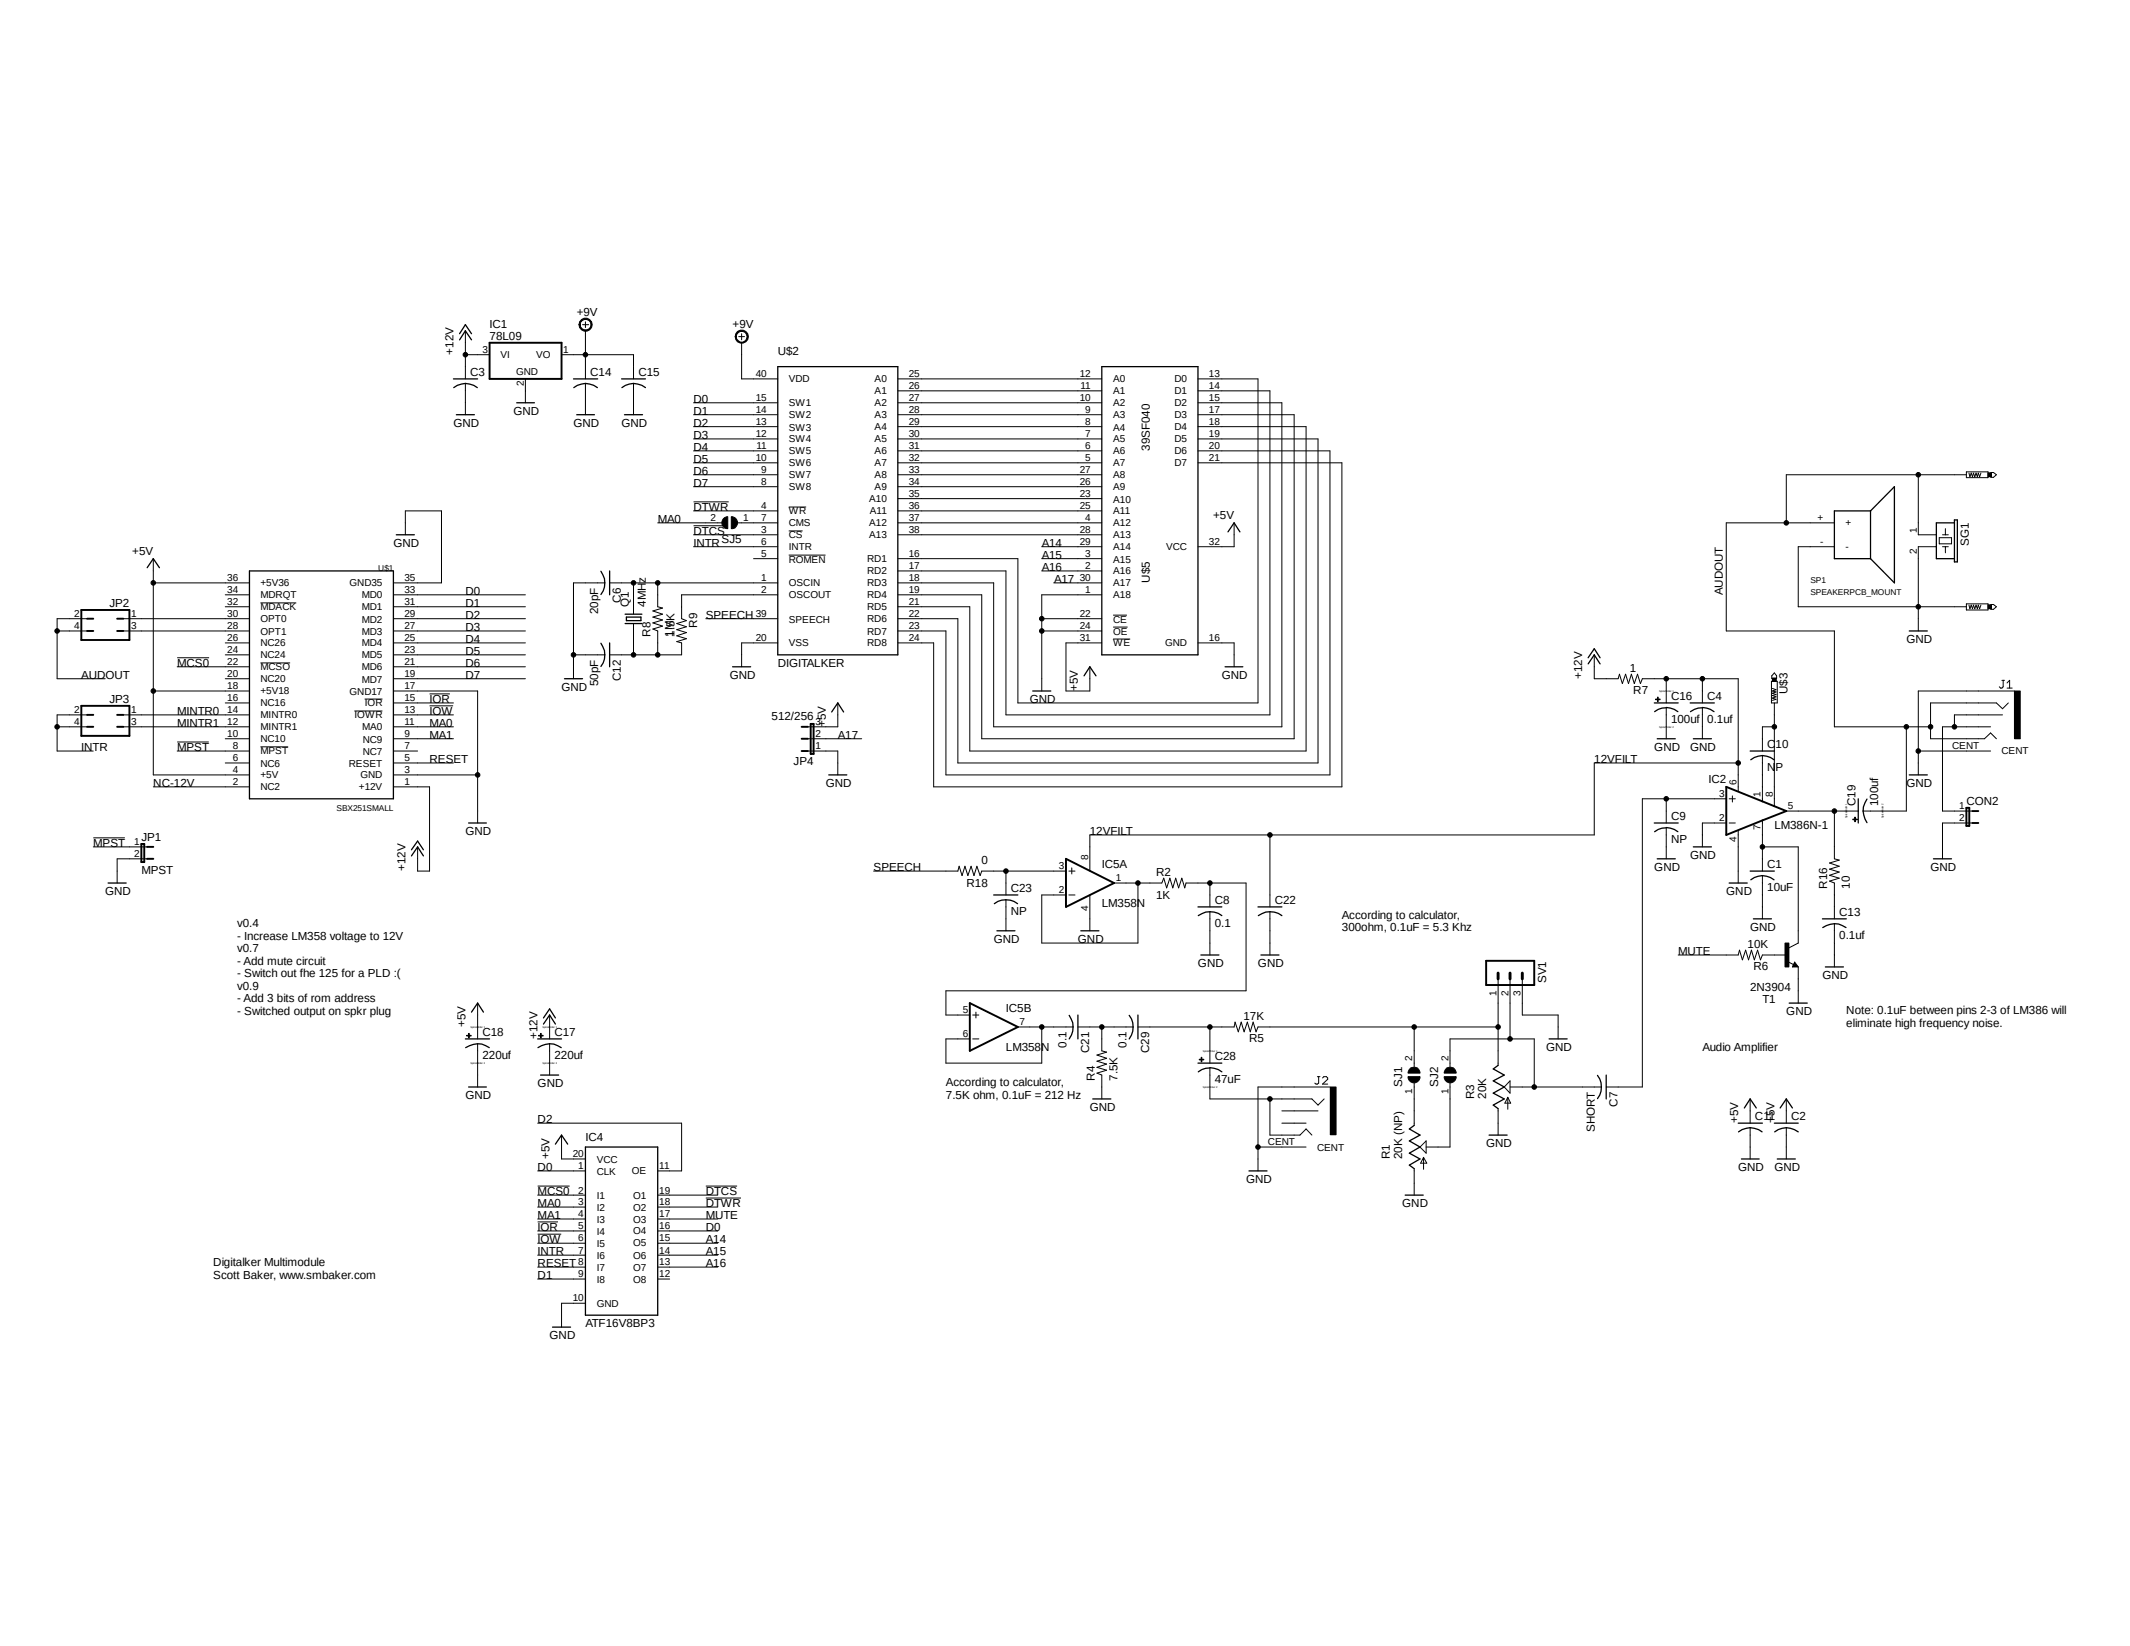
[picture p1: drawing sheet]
<svg xmlns="http://www.w3.org/2000/svg" width="279mm" height="216mm" viewBox="0 0 279 216" stroke-linecap="round" stroke-linejoin="round" font-family="sans-serif">
<path d="M6.4 39.8l266.6 136.3M273 39.8l-266.6 136.3" fill="none" stroke="#fff" stroke-width=".13"/>
<g fill="none" stroke="#000" stroke-width=".13">
<path d="M61 46.5h3.2M61 43.4v6.3M61 50.3v4.1M68.9 49.7v3.1M73.7 46.5h9.4v3.2M76.3 41.9a.87 .87 0 0 1 1.3 .3 .87 .87 0 0 1-.6 1.2 .87 .87 0 0 1-1.1-.8h.2a.71 .71 0 0 1 .9-.7 .71 .71 0 0 1 .5 1 .71 .71 0 0 1-1.1 .2l-.2-.2-.1-.3h-.2l.1-.4zM76.4 42.6h.8M76.8 42.2v.8M76.8 43.4v6.3M76.8 50.3v4.1M83.1 50.3v4.1M91 52.8h11"/>
<path d="M91 54.4h11M91 56h11M91 57.6h11M91 59.1h11M96.7 43.5a.87 .87 0 0 1 1.4 .2 .87 .87 0 0 1-.6 1.3 .87 .87 0 0 1-1.1-.8h.2a.71 .71 0 0 1 .9-.7 .71 .71 0 0 1 .3 1.1 .71 .71 0 0 1-1.2-.1v-.3h-.2l.1-.4zM96.9 44.2h.8M97.3 45v4.7h4.7M97.3 43.8v.8M117.8 52.8h26.7M117.8 54.4h26.7M117.8 56h26.7M117.8 57.6h26.7"/>
<path d="M117.8 59.1h26.7M117.8 49.7h26.7M117.8 51.3h26.7M157.1 49.7h7.9v42.5h-31.5v-18.9h-15.7M157.1 54.4h12.7v42.5h-41v-18.9h-11M157.1 51.3h9.5v42.5h-34.6v-18.9h-14.2M157.1 52.8h11v42.5h-37.8v-18.8h-12.5M157.1 56h14.2v42.5h-44.1v-18.9h-9.4M157.1 59.1h17.4v42.5h-50.4v-18.8h-6.3M157.1 57.6h15.8v42.5h-47.3v-18.9h-7.8M20.1 73.3v28.3h12.6M20.1 76.5h12.6"/>
<path d="M29.5 79.6h3.2M29.5 78h3.2M34.2 79.1h4.7M51.6 79.6h17.3M51.6 78h17.3M53.2 70.1v-3.1h4.7v9.5h-6.3M79.3 76.5h-4.1v12.5M80 76.5h22M83.1 76.5v4.1M86.3 68.6h8.4M86.3 76.5v3.1l.6 .2-1.3 .3 1.3 .5-1.3 .3 1.3 .4-1.3 .4 1.3 .4-1.3 .4 .7 .3v3.1M91 65.8h4.6"/>
<path d="M91 69h4.1M91 71.7h11M91 70.1h11M91 62.3h11M91 60.7h11M91 63.8h11M91 67h11M94.8 68.1l.2-.2 .5-.1v1.5a.78 .78 0 0 1-.7-1.2zM95.9 67.8a.78 .78 0 0 1 .8 .8 .78 .78 0 0 1-.8 .7zM96.7 68.6h5.3M98.8 73.3h3.2M102 78h-12.6v3.2l.6 .2-1.2 .4 1.2 .4-1.2 .4 1.2 .4-1.2 .4 1.2 .4-1.2 .4 .6 .1v1.6h-9.4"/>
<path d="M103.5 66.5h2.2M103.5 69.6h1.8M103.5 72.8h4.8M117.8 68.6h26.7M117.8 70.1h26.7M117.8 62.3h26.7M117.8 60.7h26.7M117.8 63.8h26.7M117.8 65.4h26.7M117.8 67h26.7M136.7 71.7h7.8M136.7 73.3h7.8"/>
<path d="M136.7 74.9h7.8M138.2 76.5h6.3M144.5 78h-7.8v12.6M157.1 60.7h18.9v42.5h-53.5v-18.9h-4.7M161.9 68.6v3.1h-4.8M240.6 68.6h-14.2v14.2h14.2v12.5h12.6M240.6 71.7h-4.7v7.9h22M251.6 62.3v7.8h2.4M254 71.7h-2.4v11.1M254.4 70.5h1.6v.8h-1.6zM254.8 71.7h.8M254.8 70.1h.8"/>
<path d="M255.2 69.3v.8M255.2 71.7v.8M257.9 61.9h2.9v.8h-2.9zM257.9 79.2h2.9v.8h-2.9zM257.9 62.3h-23.6v6.3M258.3 79.4l.1 .4 .2-.4 .1 .4 .2-.4 .1 .4 .2-.4 .2 .4 .1-.4 .2 .4 .1-.4M258.3 62.1l.1 .4 .2-.4 .1 .4 .2-.4 .1 .4 .2-.4 .2 .4 .1-.4 .2 .4 .1-.4M260.8 79.3h.4v.5h-.4zM260.8 62h.4v.5h-.4zM261.2 62h.3l.4 .3-.4 .3h-.3zM261.2 79.3h.3l.4 .3-.4 .3h-.3zM7.5 95.3h3.9"/>
<path d="M7.5 82.8h3.9M11.4 93.8h-3.9v4.7h4.7M11.4 81.2h-3.9v7.8h6.3M16.2 93.8h16.5M16.2 95.3h16.5M16.2 82.8h16.5M16.2 81.2h16.5M20.1 90.6h12.6M23.2 97.3h4.2M23.2 86.3h4.2M23.2 98.5h9.5M23.2 87.5h9.5"/>
<path d="M29.5 96.9h3.2M29.5 92.2h3.2M29.5 89h3.2M29.5 85.9h3.2M29.5 84.3h3.2M34.2 98h3.6M34.2 87h3.9M46.5 93.3h3.7M47.8 91.7h2.4M51.6 96.9h7.9M51.6 92.2h7.9M51.6 90.6h11.1v17.3"/>
<path d="M51.6 93.8h7.9M51.6 95.3h7.9M51.6 98.5h3.2M51.6 89h17.3M51.6 87.5h17.3M51.6 85.9h17.3M51.6 84.3h17.3M51.6 82.8h17.3M51.6 81.2h17.3M56.3 92.6h3.1M56.3 91h2.7M75.2 85.9h4.1"/>
<path d="M83.1 81.8v4.1M92.6 81.2h9.4M102 84.3h-4.7v3.2M106 96.9h7M106 98.5h3.9v3.1M109.9 92.2v3.1h-3.9M136.7 82.8h7.8M136.7 81.2h7.8M144.5 84.3h-4.7v6.3h3.2v-3.1M146 80.7h1.8M146 82.3h1.9M146 83.8h2.3"/>
<path d="M157.1 84.3h4.8v3.2M209.1 85.9v3.1h3.2l.1-.6 .4 1.3 .4-1.3 .4 1.3 .4-1.3 .4 1.3 .4-1.3 .4 1.3 .2-.7h12.6v14.8M217.2 91.7h.6v.1h-.6zM217.4 91.4h.1v.6h-.1zM218.6 89v3.2M218.6 92.8v4.1M223.3 89v3.2M223.3 92.8v4.1M231.2 99.1v6M232.4 89.4h.7v2.8h-.7zM232.5 88.9h.5v.5h-.5zM232.5 90.3l.5 .2-.5 .1 .5 .2-.5 .1 .5 .2-.5 .1 .5 .2-.5 .2 .5 .1-.5 .2"/>
<path d="M232.7 92.2v13.5M232.7 95.3h-1.5v3.2M232.7 88.3l.3 .3v.4h-.6v-.4zM250.1 95.3v11.1h-5.7M251.6 98.5h9.5M261.1 95.3h-6.3v11.1h3.9M262.6 89.2h.3M262.7 93.8h-6.3v1.5M262.8 89.2v.9l-.2 .2h-.2l-.1-.2M263.3 90.3h.6M263.3 89.6l.3-.4v1.1M263.4 92.2l-.7 .8-.8-.8h-8.7v4.7h7.1l.8-.8 .8 .8"/>
<path d="M264.2 90.6h.8v6.3h-.8zM264.2 90.6h-12.6v11M12.2 109.9h4.2M12.2 111.1h7.1M19.3 112.6h-3.9v3.2M20.1 103.2h12.6M29.5 100.1h3.2M51.6 103.2h4.7v11.1h-1.5v-3.2M51.6 101.6h11.1M51.6 100.1h7.9M114.6 114.3h11l.2-.7 .4 1.3 .4-1.3 .4 1.3 .4-1.3 .4 1.3 .3-1.3 .5 1.3 .2-.6h11M132 114.3v3.1"/>
<path d="M132 118v4.1M140.2 114.3h.8M140.2 117.4h.8M140.6 113.8v.8M143 117.4v4.7M146.1 115.8h6.3l.3-.6 .3 1.3 .5-1.3 .3 1.3 .4-1.3 .4 1.3 .4-1.3 .4 1.3 .2-.7h7.8v14.2h-39.3v3.1h3.1M149.3 115.8v7.9h-12.6v-6.3h3.1M158.7 115.8v3.2M158.7 119.6v5.7M166.6 109.5v9.5M166.6 119.6v5.7M218.6 104.8v3.1"/>
<path d="M218.6 108.6v4M226.4 104.8h-11v37.8h-4.7M226.4 107.9h-3.1v3.2M226.8 104.8h.8M226.8 107.9h.8M227.2 104.4v.8M228 108.9v6.9M228 100.1h-18.9v9.4h-66.1v4.8M231.2 107.6v6.7M231.2 114.9v5.6M231.2 111.1h4.7v12.6l-1.2 .6M234.3 106.4h9.5"/>
<path d="M240.6 106.4v6.2l.7 .2-1.3 .4 1.3 .4-1.3 .4 1.3 .4-1.3 .4 1.3 .4-1.3 .4 .6 .2v4.7M243 107.4h.6v.1h-.6zM243.3 107.2h.1v.6h-.1zM258.7 107.9h-3.9v4.7M61.2 135.8h.6v.1h-.6zM61.5 135.6h.1v.5h-.1zM62.7 131.6v4.7M62.7 136.9v5.7M70.7 135.8h.5v.1h-.5zM70.9 135.6h.1v.5h-.1zM72.1 133.1v3.2M72.1 136.9v4.1"/>
<path d="M127.6 133.1h.8M127.6 136.3h.8M128 132.8v.7M133.5 134.7h7.3M136.7 134.7v4.7h-12.6v-3.1h3.1M141.4 134.7h7.2M144.5 134.7v3.1l.7 .2-1.3 .4 1.3 .4-1.3 .4 1.3 .4-1.3 .4 1.3 .4-1.3 .4 .6 .2v3.1M149.3 134.7h12.6l.1-.6 .4 1.2 .4-1.2 .4 1.2 .4-1.2 .4 1.2 .4-1.2 .4 1.2 .2-.6h31.5M157.3 138.9h.6v.1h-.6zM157.6 138.7v.6zM158.7 134.7v4.7M185.5 134.7v5.3"/>
<path d="M190.2 140v-3.7h11.1v6.3M196.5 128.4v11.3M198.1 128.4v7.9M199.7 128.4v4.7h4.7v3.2M220.1 125.3h7.9l.2-.7 .4 1.3 .4-1.3 .4 1.3 .3-1.3 .4 1.3 .4-1.3 .4 1.3 .3-.6h3.1M234.1 123.7h.6v3.1h-.6zM234.5 126.2l.8 .3M235.4 126.2l.5 .6h-.8zM235.9 126.8v4.8M240.6 121.2v5.6M70.5 155.6h4.2M70.5 147.3h18.9v6.3h-3.1"/>
<path d="M70.5 153.6h6.3M70.5 156.8h6.3M70.5 158.3h6.3M70.5 159.9h6.3M73.7 148.9v3.1h3.1M86.3 156.8h7.8M86.3 158.3h7.8M86.3 159.9h7.8M92.6 155.6h4.1M92.6 157.1h4.6M158.7 140.1v4h13.4l.8 .8 .8-.8M165 150.5h6.3"/>
<path d="M166.6 144.1v4.8h3.9l.8-.8 .8 .8M168.1 145.7h4.8M168.1 147.3h3.2M172.8 141.2h.3M173 141.2v.9l-.2 .1-.3-.1M173.5 141.4l.2-.2h.3l.2 .2v.2l-.7 .6h.7M174.5 142.6h-9.5v11M174.5 142.6h.8v6.2h-.8zM184.7 141.2h1.6a.78 .78 0 0 1-.8 .8 .78 .78 0 0 1-.8-.8zM185 140.1a.78 .78 0 0 1 .9-.1 .78 .78 0 0 1 .4 .8h-1.6l.1-.5zM185.5 142v5.6M185.5 153.3v3.5"/>
<path d="M186.3 150.5l.8-.9v1.7zM186.7 151.8v1.6M186.7 151.8l.5 .8h-.8zM189.4 141.2h1.6a.78 .78 0 0 1-.8 .8 .78 .78 0 0 1-.8-.8zM189.8 140.1a.78 .78 0 0 1 .8-.1 .78 .78 0 0 1 .4 .8h-1.6l.2-.5zM190.2 142v8.5h-3.1M196.5 145.4v3.5M197.8 143.9v1.6M197.8 143.9l.4 .8h-.8zM198.1 141.8v1.6l-.8-.8zM198.1 142.6h12M229.6 144.1v3.2"/>
<path d="M229.6 147.9v4.1M234.3 144.1v3.2M234.3 147.9v4.1M70.5 161.9h3.1M70.5 160.3h2.7M70.5 161.5h6.3M70.5 163.1h6.3M70.5 164.6h6.3M70.5 166.2h6.3M70.5 167.8h6.3M76.8 170.9h-3.1v3.2M86.3 161.5h7.8"/>
<path d="M86.3 163.1h7.8M86.3 164.6h7.8M86.3 166.2h7.8M86.3 167.8h1.5"/>
<circle cx="61" cy="46.5" r=".3"/>
<circle cx="76.8" cy="46.5" r=".3"/>
<circle cx="20.1" cy="76.5" r=".3"/>
<circle cx="83.1" cy="76.5" r=".3"/>
<circle cx="86.3" cy="76.5" r=".3"/>
<circle cx="234.3" cy="68.6" r=".3"/>
<circle cx="251.6" cy="62.3" r=".3"/>
<circle cx="251.6" cy="79.6" r=".3"/>
<circle cx="7.5" cy="82.8" r=".3"/>
<circle cx="7.5" cy="95.3" r=".3"/>
<circle cx="20.1" cy="90.6" r=".3"/>
<circle cx="75.2" cy="85.9" r=".3"/>
<circle cx="83.1" cy="85.9" r=".3"/>
<circle cx="86.3" cy="85.9" r=".3"/>
<circle cx="136.7" cy="82.8" r=".3"/>
<circle cx="136.7" cy="81.2" r=".3"/>
<circle cx="218.6" cy="89" r=".3"/>
<circle cx="223.3" cy="89" r=".3"/>
<circle cx="232.7" cy="95.3" r=".3"/>
<circle cx="250.1" cy="95.3" r=".3"/>
<circle cx="251.6" cy="98.5" r=".3"/>
<circle cx="253.2" cy="95.3" r=".3"/>
<circle cx="256.4" cy="95.3" r=".3"/>
<circle cx="62.7" cy="101.6" r=".3"/>
<circle cx="132" cy="114.3" r=".3"/>
<circle cx="149.3" cy="115.8" r=".3"/>
<circle cx="158.7" cy="115.8" r=".3"/>
<circle cx="166.6" cy="109.5" r=".3"/>
<circle cx="218.6" cy="104.8" r=".3"/>
<circle cx="228" cy="100.1" r=".3"/>
<circle cx="231.2" cy="111.1" r=".3"/>
<circle cx="240.6" cy="106.4" r=".3"/>
<circle cx="136.7" cy="134.7" r=".3"/>
<circle cx="144.5" cy="134.7" r=".3"/>
<circle cx="158.7" cy="134.7" r=".3"/>
<circle cx="185.5" cy="134.7" r=".3"/>
<circle cx="196.5" cy="134.7" r=".3"/>
<circle cx="198.1" cy="136.3" r=".3"/>
<circle cx="165" cy="150.5" r=".3"/>
<circle cx="166.6" cy="144.1" r=".3"/>
<circle cx="201.3" cy="142.6" r=".3"/>
</g>
<g fill="none" stroke="#000" stroke-width=".17">
<path d="M59.5 49.7h3.2M59.5 50.8a2.44 2.44 0 0 1 3.1 0M59.9 54.4h2.3M60.3 44.6l.7-1.2 .8 1.2M60.3 43.8l.7-1.2 .8 1.2M67.8 52.8h2.3M75.2 49.7h3.2M75.3 50.8a2.44 2.44 0 0 1 3.1 0M75.6 54.4h2.4M81.5 49.7h3.2M81.6 50.8a2.44 2.44 0 0 1 3.1 0M81.9 54.4h2.4"/>
<path d="M102 48.1h15.8v37.8h-15.8zM144.5 48.1h12.6v37.8h-12.6zM19.3 74.5l.8-1.2 .8 1.2M32.7 74.9h18.9v29.9h-18.9zM52 70.1h2.4M78.8 74.9a2.54 2.54 0 0 1 0 3.1M80 74.9v3.1M161.1 69.8l.8-1.2 .7 1.2M245.4 67h-4.8v6.3h4.8M245.4 67v6.3M245.4 67l3.1-3.2v12.7l-3.1-3.2M256.4 68.6h-2.4v4.7h2.4"/>
<path d="M256.4 68.2h.4v5.5h-.4zM74 89h2.4M78.8 84.4a2.54 2.54 0 0 1 0 3M80 84.3v3.2M82 80.6h2.2M82 81.8h2.2M82.2 80.9h1.9v.5h-1.9zM96.1 87.5h2.4M109.1 93.4l.8-1.2 .8 1.2M135.5 90.6h2.3M142.2 88.6l.8-1.1 .8 1.1M160.7 87.5h2.3"/>
<path d="M208.3 87.1l.8-1.2 .8 1.2M208.3 86.3l.8-1.2 .8 1.2M217 92.2h3.1M217.4 96.9h2.4M218.6 92.8l1 .2 .5 .3M218.6 92.8l-.6 .1-.5 .1-.5 .3M221.7 92.2h3.2M222.1 96.9h2.4M223.3 92.8l1.1 .2 .4 .3M223.3 92.8l-.5 .1-1.1 .4M229.6 98.5h3.1M229.7 99.7a2.39 2.39 0 0 1 3 0"/>
<path d="M250.4 82.8h2.4M14.2 115.8h2.4M54 112.3l.8-1.2 .7 1.2M54 111.5l.8-1.2 .7 1.2M61.5 107.9h2.3M108.7 101.6h2.4M130.3 117.4h3.2M130.4 118.5a2.54 2.54 0 0 1 3.1 0M157.1 119h3.2M165 119h3.1M217 107.9h3.1M217.4 112.6h2.4"/>
<path d="M218.6 108.5l1 .3 .5 .3M218.6 108.6h-.6l-.5 .2-.5 .3M222.1 111.1h2.4M226.8 115.8h2.4M229.6 114.3h3.1M229.7 115.4a2.39 2.39 0 0 1 3 0M243.8 104.8v3.1M244.9 104.8a2.6 2.6 0 0 0 0 3.1M250.4 101.6h2.4M253.6 112.6h2.4M61 136.3h3.2M61.1 137.4a2.6 2.6 0 0 1 3.1 0"/>
<path d="M61.8 132.8l.9-1.2 .7 1.2M70.5 136.3h3.2M70.6 137.4a2.54 2.54 0 0 1 3 0M71.3 134.3l.8-1.2 .8 1.2M71.3 133.5l.8-1.2 .8 1.2M130.8 122.1h2.3M140.3 133.2a2.6 2.6 0 0 1 0 3.1M141.4 133.1v3.2M141.8 122.1h2.3M148.1 133.2a2.6 2.6 0 0 1 0 3.1M149.3 133.1v3.2M157.1 139.4h3.2"/>
<path d="M157.2 120.1a2.6 2.6 0 0 1 3.1 0M157.5 125.3h2.4M165.1 120.1a2.6 2.6 0 0 1 3 0M165.4 125.3h2.4M196.5 139.7l-.6 .5 1.4 .8-1.4 .8 1.4 .8-1.4 .8 1.4 .7-1.4 .8 .6 .5M203.2 136.3h2.4M230 120.5h2.4M234.7 131.6h2.4M235.4 126.5l.1 .2h-.3l.2-.3 .4 .3h-.6M239.1 120.5h3.1M239.1 121.7a2.54 2.54 0 0 1 3 0M239.4 126.8h2.4"/>
<path d="M61.5 142.6h2.3M70.9 141h2.4M72.9 150.1l.8-1.2 .8 1.2M76.8 150.5h9.5v22h-9.5zM143.3 144.1h2.4M158.7 140l1.1 .3 .5 .3M158.7 140.1h-.5l-.6 .2-.4 .3M163.8 153.6h2.4M184.3 156.8h2.4M185.5 147.6l-.6 .5 1.4 .8-1.4 .7 1.4 .9-1.4 .8 1.4 .7-1.4 .8 .6 .5M195.3 148.9h2.4M209.5 141.1a2.54 2.54 0 0 1 0 3"/>
<path d="M210.7 141v3.1M228 147.3h3.2M228 148.5a2.44 2.44 0 0 1 3.1 0M228.4 152h2.4M228.8 145.3l.8-1.2 .8 1.2M232.7 147.3h3.2M232.8 148.5a2.44 2.44 0 0 1 3.1 0M233.1 152h2.4M233.5 145.3l.8-1.2 .8 1.2M72.5 174.1h2.3"/>
</g>
<g fill="none" stroke="#000" stroke-width=".25">
<path d="M64.2 45h9.5v4.7h-9.5zM10.7 80h6.3v3.9h-6.3zM10.7 92.6h6.3v3.9h-6.3zM11.4 81.2h.8M11.4 82.8h.8M11.4 93.8h.8M11.4 95.3h.8M15.4 81.2h.8M15.4 82.8h.8M15.4 93.8h.8M15.4 95.3h.8M105.2 95.3h.8"/>
<path d="M105.2 96.9h.8M105.2 98.5h.8M106.3 95h.4v3.9h-.4zM18.5 110.7h.4v2.4h-.4zM19.3 111.1h.8M19.3 112.6h.8M139.8 112.6l6.3 3.2-6.3 3.2zM226.4 103.2l7.9 3.2-7.9 3.1zM257.9 106h.4v2.3h-.4zM258.7 106.4h.8M258.7 107.9h.8M127.2 131.6l6.3 3.1-6.3 3.1z"/>
<path d="M194.9 126h6.4v3.2h-6.4z"/>
</g>
<g fill="#000">
<path d="M76.3 41.9a.87 .87 0 0 1 1.3 .3 .87 .87 0 0 1-.6 1.2 .87 .87 0 0 1-1.1-.8h.2a.71 .71 0 0 1 .9-.7 .71 .71 0 0 1 .5 1 .71 .71 0 0 1-1.1 .2l-.2-.2-.1-.3h-.2l.1-.4z" fill-rule="evenodd"/>
<path d="M96.7 43.5a.87 .87 0 0 1 1.4 .2 .87 .87 0 0 1-.6 1.3 .87 .87 0 0 1-1.1-.8h.2a.71 .71 0 0 1 .9-.7 .71 .71 0 0 1 .3 1.1 .71 .71 0 0 1-1.2-.1v-.3h-.2l.1-.4z" fill-rule="evenodd"/>
<path d="M94.8 68.1l.2-.2 .5-.1v1.5a.78 .78 0 0 1-.7-1.2z" fill-rule="evenodd"/>
<path d="M95.9 67.8a.78 .78 0 0 1 .8 .8 .78 .78 0 0 1-.8 .7z" fill-rule="evenodd"/>
<path d="M260.8 79.3h.4v.5h-.4z" fill-rule="evenodd"/>
<path d="M260.8 62h.4v.5h-.4z" fill-rule="evenodd"/>
<path d="M217.2 91.7h.6v.1h-.6z" fill-rule="evenodd"/>
<path d="M217.4 91.4h.1v.6h-.1z" fill-rule="evenodd"/>
<path d="M232.5 88.9h.5v.5h-.5z" fill-rule="evenodd"/>
<path d="M264.2 90.6h.8v6.3h-.8z" fill-rule="evenodd"/>
<path d="M243 107.4h.6v.1h-.6z" fill-rule="evenodd"/>
<path d="M243.3 107.2h.1v.6h-.1z" fill-rule="evenodd"/>
<path d="M61.2 135.8h.6v.1h-.6z" fill-rule="evenodd"/>
<path d="M61.5 135.6h.1v.5h-.1z" fill-rule="evenodd"/>
<path d="M70.7 135.8h.5v.1h-.5z" fill-rule="evenodd"/>
<path d="M70.9 135.6h.1v.5h-.1z" fill-rule="evenodd"/>
<path d="M157.3 138.9h.6v.1h-.6z" fill-rule="evenodd"/>
<path d="M157.6 138.7v.6z" fill-rule="evenodd"/>
<path d="M234.1 123.7h.6v3.1h-.6z" fill-rule="evenodd"/>
<path d="M174.5 142.6h.8v6.2h-.8z" fill-rule="evenodd"/>
<path d="M185 140.1a.78 .78 0 0 1 .9-.1 .78 .78 0 0 1 .4 .8h-1.6l.1-.5z" fill-rule="evenodd"/>
<path d="M184.7 141.2h1.6a.78 .78 0 0 1-.8 .8 .78 .78 0 0 1-.8-.8z" fill-rule="evenodd"/>
<path d="M189.8 140.1a.78 .78 0 0 1 .8-.1 .78 .78 0 0 1 .4 .8h-1.6l.2-.5z" fill-rule="evenodd"/>
<path d="M189.4 141.2h1.6a.78 .78 0 0 1-.8 .8 .78 .78 0 0 1-.8-.8z" fill-rule="evenodd"/>
<circle cx="61" cy="46.5" r=".3"/>
<circle cx="76.8" cy="46.5" r=".3"/>
<circle cx="20.1" cy="76.5" r=".3"/>
<circle cx="83.1" cy="76.5" r=".3"/>
<circle cx="86.3" cy="76.5" r=".3"/>
<circle cx="234.3" cy="68.6" r=".3"/>
<circle cx="251.6" cy="62.3" r=".3"/>
<circle cx="251.6" cy="79.6" r=".3"/>
<circle cx="7.5" cy="82.8" r=".3"/>
<circle cx="7.5" cy="95.3" r=".3"/>
<circle cx="20.1" cy="90.6" r=".3"/>
<circle cx="75.2" cy="85.9" r=".3"/>
<circle cx="83.1" cy="85.9" r=".3"/>
<circle cx="86.3" cy="85.9" r=".3"/>
<circle cx="136.7" cy="82.8" r=".3"/>
<circle cx="136.7" cy="81.2" r=".3"/>
<circle cx="218.6" cy="89" r=".3"/>
<circle cx="223.3" cy="89" r=".3"/>
<circle cx="232.7" cy="95.3" r=".3"/>
<circle cx="250.1" cy="95.3" r=".3"/>
<circle cx="251.6" cy="98.5" r=".3"/>
<circle cx="253.2" cy="95.3" r=".3"/>
<circle cx="256.4" cy="95.3" r=".3"/>
<circle cx="62.7" cy="101.6" r=".3"/>
<circle cx="132" cy="114.3" r=".3"/>
<circle cx="149.3" cy="115.8" r=".3"/>
<circle cx="158.7" cy="115.8" r=".3"/>
<circle cx="166.6" cy="109.5" r=".3"/>
<circle cx="218.6" cy="104.8" r=".3"/>
<circle cx="228" cy="100.1" r=".3"/>
<circle cx="231.2" cy="111.1" r=".3"/>
<circle cx="240.6" cy="106.4" r=".3"/>
<circle cx="136.7" cy="134.7" r=".3"/>
<circle cx="144.5" cy="134.7" r=".3"/>
<circle cx="158.7" cy="134.7" r=".3"/>
<circle cx="185.5" cy="134.7" r=".3"/>
<circle cx="196.5" cy="134.7" r=".3"/>
<circle cx="198.1" cy="136.3" r=".3"/>
<circle cx="165" cy="150.5" r=".3"/>
<circle cx="166.6" cy="144.1" r=".3"/>
<circle cx="201.3" cy="142.6" r=".3"/>
</g>
<path d="M196.5 127.6v.8M198.1 127.6v.8M199.7 127.6v.8" fill="none" stroke="#000" stroke-width=".38"/>
<g font-size="1.5">
<text x="75.6" y="41.4">+9V</text>
<text x="59.5" y="46.5" transform="rotate(-90 59.5 46.5)">+12V</text>
<text x="64.2" y="43">IC1</text>
<text x="64.2" y="44.6">78L09</text>
<text x="96.1" y="43">+9V</text>
<text x="102" y="46.5">U$2</text>
<text x="61.7" y="49.3">C3</text>
<text x="77.4" y="49.3">C14</text>
<text x="83.7" y="49.3">C15</text>
<text x="91" y="52.8">D0</text>
<text x="59.5" y="56">GND</text>
<text x="67.4" y="54.4">GND</text>
<text x="75.2" y="56">GND</text>
<text x="81.5" y="56">GND</text>
<text x="91" y="54.4">D1</text>
<text x="91" y="56">D2</text>
<text x="91" y="57.6">D3</text>
<text x="91" y="59.1">D4</text>
<text x="150.8" y="59.1" transform="rotate(-90 150.8 59.1)">39SF040</text>
<text x="91" y="63.8">D7</text>
<text x="91" y="60.7">D5</text>
<text x="91" y="62.3">D6</text>
<text x="51.6" y="71.7">GND</text>
<text x="86.3" y="68.6">MA0</text>
<text x="91" y="71.7">INTR</text>
<text x="91" y="67">DTWR</text>
<text x="91" y="70.1">DTCS</text>
<text x="94.7" y="71.2">SJ5</text>
<text x="136.7" y="71.7">A14</text>
<text x="159.1" y="68.1">+5V</text>
<text x="258.3" y="71.6" transform="rotate(-90 258.3 71.6)">SG1</text>
<text x="17.4" y="72.8">+5V</text>
<text x="136.7" y="73.3">A15</text>
<text x="136.7" y="74.9">A16</text>
<text x="138.3" y="76.5">A17</text>
<text x="150.8" y="76.5" transform="rotate(-90 150.8 76.5)">U$5</text>
<text x="14.4" y="79.6">JP2</text>
<text x="61" y="78">D0</text>
<text x="61" y="79.6">D1</text>
<text x="61" y="81.2">D2</text>
<text x="61" y="82.8">D3</text>
<text x="78.4" y="80.6" transform="rotate(-90 78.4 80.6)">20pF</text>
<text x="81.4" y="79" transform="rotate(-90 81.4 79)">C6</text>
<text x="82.5" y="79.6" transform="rotate(-90 82.5 79.6)">Q1</text>
<text x="84.7" y="79.6" transform="rotate(-90 84.7 79.6)">4MHz</text>
<text x="85.3" y="83.5" transform="rotate(-90 85.3 83.5)">R8</text>
<text x="88.3" y="83.5" transform="rotate(-90 88.3 83.5)">1M</text>
<text x="88.5" y="83.5" transform="rotate(-90 88.5 83.5)">1.5K</text>
<text x="91.4" y="82.3" transform="rotate(-90 91.4 82.3)">R9</text>
<text x="92.6" y="81.2">SPEECH</text>
<text x="226" y="78.1" transform="rotate(-90 226 78.1)">AUDOUT</text>
<text x="10.7" y="89">AUDOUT</text>
<text x="23.2" y="87.5">MCS0</text>
<text x="61" y="89">D7</text>
<text x="61" y="84.3">D4</text>
<text x="61" y="85.9">D5</text>
<text x="61" y="87.5">D6</text>
<text x="81.4" y="89.3" transform="rotate(-90 81.4 89.3)">C12</text>
<text x="95.7" y="89">GND</text>
<text x="102" y="87.5">DIGITALKER</text>
<text x="160.3" y="89">GND</text>
<text x="207.6" y="89" transform="rotate(-90 207.6 89)">+12V</text>
<text x="213.8" y="88.1">1</text>
<text x="250.1" y="84.3">GND</text>
<text x="14.4" y="92.2">JP3</text>
<text x="23.2" y="93.8">MINTR0</text>
<text x="23.2" y="95.3">MINTR1</text>
<text x="56.3" y="93.8">IOW</text>
<text x="56.3" y="92.2">IOR</text>
<text x="56.3" y="95.3">MA0</text>
<text x="73.7" y="90.6">GND</text>
<text x="78.4" y="90" transform="rotate(-90 78.4 90)">50pF</text>
<text x="101.2" y="94.5">512/256</text>
<text x="108.3" y="95.3" transform="rotate(-90 108.3 95.3)">+5V</text>
<text x="135.1" y="92.2">GND</text>
<text x="141.4" y="90.6" transform="rotate(-90 141.4 90.6)">+5V</text>
<text x="214.2" y="91.1">R7</text>
<text x="219.2" y="94.8">100uf 0.1uf</text>
<text x="219.2" y="91.8">C16</text>
<text x="223.9" y="91.8">C4</text>
<text x="234.5" y="91.1" transform="rotate(-90 234.5 91.1)">U$3</text>
<text x="10.7" y="98.5">INTR</text>
<text x="23.2" y="98.5">MPST</text>
<text x="56.3" y="96.9">MA1</text>
<text x="56.3" y="100.1">RESET</text>
<text x="104.1" y="100.4">JP4</text>
<text x="109.9" y="96.9">A17</text>
<text x="209.1" y="100.1">12VFILT</text>
<text x="217" y="98.5">GND</text>
<text x="221.7" y="98.5">GND</text>
<text x="231.8" y="101.1">NP</text>
<text x="231.8" y="98.1">C10</text>
<text x="20.1" y="103.2">NC-12V</text>
<text x="108.3" y="103.2">GND</text>
<text x="219.2" y="107.5">C9</text>
<text x="224.1" y="102.7">IC2</text>
<text x="243.4" y="105.7" transform="rotate(-90 243.4 105.7)">C19</text>
<text x="246.4" y="105.7" transform="rotate(-90 246.4 105.7)">100uf</text>
<text x="250.1" y="103.2">GND</text>
<text x="257.9" y="105.6">CON2</text>
<text x="12.2" y="111.1">MPST</text>
<text x="18.5" y="110.3">JP1</text>
<text x="61" y="109.5">GND</text>
<text x="128.7" y="113.3">0</text>
<text x="143" y="109.5">12VFILT</text>
<text x="144.5" y="113.8">IC5A</text>
<text x="219.2" y="110.5">NP</text>
<text x="221.7" y="112.6">GND</text>
<text x="231.8" y="113.8">C1</text>
<text x="232.7" y="108.7">LM386N-1</text>
<text x="13.8" y="117.4">GND</text>
<text x="18.5" y="114.6">MPST</text>
<text x="53.2" y="114.3" transform="rotate(-90 53.2 114.3)">+12V</text>
<text x="114.6" y="114.3">SPEECH</text>
<text x="126.8" y="116.3">R18</text>
<text x="132.6" y="117">C23</text>
<text x="132.6" y="120">NP</text>
<text x="144.5" y="119">LM358N</text>
<text x="151.6" y="117.9">1K</text>
<text x="151.6" y="114.9">R2</text>
<text x="159.3" y="118.6">C8</text>
<text x="167.2" y="118.6">C22</text>
<text x="217" y="114.3">GND</text>
<text x="226.4" y="117.4">GND</text>
<text x="231.8" y="116.8">10uF</text>
<text x="239.7" y="116.6" transform="rotate(-90 239.7 116.6)">R16</text>
<text x="242.7" y="116.6" transform="rotate(-90 242.7 116.6)">10</text>
<text x="253.2" y="114.3">GND</text>
<text x="31.1" y="121.6">v0.4</text>
<text x="31.1" y="123.2">- Increase LM358 voltage to 12V</text>
<text x="31.1" y="124.9">v0.7</text>
<text x="130.3" y="123.7">GND</text>
<text x="141.4" y="123.7">GND</text>
<text x="159.3" y="121.6">0.1</text>
<text x="176" y="120.5">According to calculator,</text>
<text x="176" y="122.1">300ohm, 0.1uF = 5.3 Khz</text>
<text x="220.1" y="125.3">MUTE</text>
<text x="229.2" y="124.3">10K</text>
<text x="229.6" y="122.1">GND</text>
<text x="241.3" y="123.1">0.1uf</text>
<text x="241.3" y="120.1">C13</text>
<text x="31.1" y="126.5">- Add mute circuit</text>
<text x="31.1" y="128.2">- Switch out fhe 125 for a PLD :(</text>
<text x="31.1" y="129.8">v0.9</text>
<text x="31.1" y="131.5">- Add 3 bits of rom address</text>
<text x="157.1" y="126.8">GND</text>
<text x="165" y="126.8">GND</text>
<text x="202.8" y="128.9" transform="rotate(-90 202.8 128.9)">SV1</text>
<text x="229.6" y="130">2N3904</text>
<text x="230" y="127.3">R6</text>
<text x="231.2" y="131.6">T1</text>
<text x="239.1" y="128.4">GND</text>
<text x="31.1" y="133.1">- Switched output on spkr plug</text>
<text x="61" y="134.7" transform="rotate(-90 61 134.7)">+5V</text>
<text x="63.3" y="135.9">C18</text>
<text x="70.5" y="136.3" transform="rotate(-90 70.5 136.3)">+12V</text>
<text x="72.7" y="135.9">C17</text>
<text x="132" y="137.8">LM358N</text>
<text x="132" y="132.8">IC5B</text>
<text x="139.9" y="137.5" transform="rotate(-90 139.9 137.5)">0.1</text>
<text x="147.8" y="137.5" transform="rotate(-90 147.8 137.5)">0.1</text>
<text x="163.1" y="133.8">17K</text>
<text x="163.9" y="136.7">R5</text>
<text x="202.8" y="137.8">GND</text>
<text x="223.3" y="137.8">Audio Amplifier</text>
<text x="234.3" y="133.1">GND</text>
<text x="242.2" y="133.1">Note: 0.1uF between pins 2-3 of LM386 will</text>
<text x="242.2" y="134.7">eliminate high frequency noise.</text>
<text x="63.3" y="138.9">220uf</text>
<text x="70.5" y="142.6">GND</text>
<text x="72.7" y="138.9">220uf</text>
<text x="124.1" y="142.5">According to calculator,</text>
<text x="142.9" y="138.1" transform="rotate(-90 142.9 138.1)">C21</text>
<text x="143.6" y="141.8" transform="rotate(-90 143.6 141.8)">R4</text>
<text x="146.6" y="141.8" transform="rotate(-90 146.6 141.8)">7.5K</text>
<text x="150.7" y="138.1" transform="rotate(-90 150.7 138.1)">C29</text>
<text x="159.3" y="142">47uF</text>
<text x="159.3" y="139">C28</text>
<text x="183.9" y="142.6" transform="rotate(-90 183.9 142.6)">SJ1</text>
<text x="188.6" y="142.6" transform="rotate(-90 188.6 142.6)">SJ2</text>
<text x="61" y="144.1">GND</text>
<text x="70.5" y="147.3">D2</text>
<text x="76.8" y="149.6">IC4</text>
<text x="124.1" y="144.1">7.5K ohm, 0.1uF = 212 Hz</text>
<text x="143" y="145.7">GND</text>
<text x="193.4" y="144.1" transform="rotate(-90 193.4 144.1)">R3</text>
<text x="194.9" y="144.1" transform="rotate(-90 194.9 144.1)">20K</text>
<text x="209.2" y="148.5" transform="rotate(-90 209.2 148.5)">SHORT</text>
<text x="212.2" y="145.2" transform="rotate(-90 212.2 145.2)">C7</text>
<text x="228" y="147.3" transform="rotate(-90 228 147.3)">+5V</text>
<text x="230.2" y="146.9">C11</text>
<text x="232.7" y="147.3" transform="rotate(-90 232.7 147.3)">+5V</text>
<text x="234.9" y="146.9">C2</text>
<text x="70.5" y="153.6">D0</text>
<text x="72.1" y="152" transform="rotate(-90 72.1 152)">+5V</text>
<text x="163.4" y="155.2">GND</text>
<text x="182.3" y="152" transform="rotate(-90 182.3 152)">R1</text>
<text x="183.9" y="152" transform="rotate(-90 183.9 152)">20K (NP)</text>
<text x="194.9" y="150.5">GND</text>
<text x="228" y="153.6">GND</text>
<text x="232.7" y="153.6">GND</text>
<text x="70.5" y="158.3">MA0</text>
<text x="70.5" y="161.5">IOR</text>
<text x="70.5" y="156.8">MCS0</text>
<text x="70.5" y="159.9">MA1</text>
<text x="92.6" y="161.5">D0</text>
<text x="92.6" y="159.9">MUTE</text>
<text x="92.6" y="158.3">DTWR</text>
<text x="92.6" y="156.8">DTCS</text>
<text x="183.9" y="158.3">GND</text>
<text x="28" y="166.1">Digitalker Multimodule</text>
<text x="28" y="167.8">Scott Baker, www.smbaker.com</text>
<text x="70.5" y="164.6">INTR</text>
<text x="70.5" y="163.1">IOW</text>
<text x="70.5" y="166.2">RESET</text>
<text x="70.5" y="167.8">D1</text>
<text x="92.6" y="163.1">A14</text>
<text x="92.6" y="164.6">A15</text>
<text x="92.6" y="166.2">A16</text>
<text x="72.1" y="175.6">GND</text>
<text x="76.8" y="174.1">ATF16V8BP3</text>
</g>
<g font-size="1.3">
<text x="63.3" y="46.3">3</text>
<text x="65.7" y="47">VI</text>
<text x="70.3" y="47">VO</text>
<text x="73.9" y="46.3">1</text>
<text x="67.7" y="49.2">GND</text>
<text x="68.7" y="50.6" transform="rotate(-90 68.7 50.6)">2</text>
<text x="99.1" y="49.4">40</text>
<text x="99.1" y="52.6">15</text>
<text x="103.5" y="53.3">SW1</text>
<text x="103.5" y="50.2">VDD</text>
<text x="114.7" y="50.1">A0</text>
<text x="114.7" y="51.7">A1</text>
<text x="114.7" y="53.3">A2</text>
<text x="119.2" y="49.4">25</text>
<text x="119.2" y="51.1">26</text>
<text x="119.2" y="52.6">27</text>
<text x="141.6" y="49.4">12</text>
<text x="141.6" y="52.6">10</text>
<text x="141.7" y="51.1">11</text>
<text x="146" y="50.2">A0</text>
<text x="146" y="51.7">A1</text>
<text x="146" y="53.3">A2</text>
<text x="154.1" y="50.1">D0</text>
<text x="154.1" y="51.7">D1</text>
<text x="154.1" y="53.3">D2</text>
<text x="158.6" y="49.4">13</text>
<text x="158.6" y="51.1">14</text>
<text x="158.6" y="52.6">15</text>
<text x="99.1" y="54.2">14</text>
<text x="99.1" y="55.8">13</text>
<text x="99.1" y="57.3">12</text>
<text x="99.2" y="58.9">11</text>
<text x="103.5" y="54.9">SW2</text>
<text x="103.5" y="56.5">SW3</text>
<text x="103.5" y="58">SW4</text>
<text x="103.5" y="59.6">SW5</text>
<text x="114.7" y="54.9">A3</text>
<text x="114.7" y="56.4">A4</text>
<text x="114.7" y="58">A5</text>
<text x="114.7" y="59.6">A6</text>
<text x="119.2" y="54.2">28</text>
<text x="119.2" y="55.8">29</text>
<text x="119.2" y="57.3">30</text>
<text x="119.2" y="58.9">31</text>
<text x="142.4" y="54.2">9</text>
<text x="142.4" y="55.8">8</text>
<text x="142.4" y="57.3">7</text>
<text x="142.4" y="58.9">6</text>
<text x="146" y="54.9">A3</text>
<text x="146" y="56.5">A4</text>
<text x="146" y="58">A5</text>
<text x="146" y="59.6">A6</text>
<text x="154.1" y="54.9">D3</text>
<text x="154.1" y="56.4">D4</text>
<text x="154.1" y="58">D5</text>
<text x="154.1" y="59.6">D6</text>
<text x="158.6" y="54.2">17</text>
<text x="158.6" y="55.8">18</text>
<text x="158.6" y="57.3">19</text>
<text x="158.6" y="58.9">20</text>
<text x="99.1" y="60.5">10</text>
<text x="99.9" y="62.1">9</text>
<text x="99.9" y="63.6">8</text>
<text x="103.5" y="61.2">SW6</text>
<text x="103.5" y="62.7">SW7</text>
<text x="103.5" y="64.3">SW8</text>
<text x="114" y="65.9">A10</text>
<text x="114.7" y="61.2">A7</text>
<text x="114.7" y="62.7">A8</text>
<text x="114.7" y="64.3">A9</text>
<text x="119.2" y="60.5">32</text>
<text x="119.2" y="62.1">33</text>
<text x="119.2" y="63.6">34</text>
<text x="119.2" y="65.2">35</text>
<text x="141.6" y="62.1">27</text>
<text x="141.6" y="63.6">26</text>
<text x="141.6" y="65.2">23</text>
<text x="142.4" y="60.5">5</text>
<text x="146" y="61.2">A7</text>
<text x="146" y="62.7">A8</text>
<text x="146" y="64.3">A9</text>
<text x="146" y="65.9">A10</text>
<text x="154.1" y="61.2">D7</text>
<text x="158.6" y="60.5">21</text>
<text x="93.2" y="68.4">2</text>
<text x="97.5" y="68.4">1</text>
<text x="99.9" y="66.8">4</text>
<text x="99.9" y="68.4">7</text>
<text x="99.9" y="69.9">3</text>
<text x="99.9" y="71.5">6</text>
<text x="103.5" y="67.5">WR</text>
<text x="103.5" y="69">CMS</text>
<text x="103.5" y="70.6">CS</text>
<text x="114" y="69">A12</text>
<text x="114" y="70.6">A13</text>
<text x="114.1" y="67.5">A11</text>
<text x="119.2" y="66.8">36</text>
<text x="119.2" y="68.4">37</text>
<text x="119.2" y="69.9">38</text>
<text x="141.6" y="66.8">25</text>
<text x="141.6" y="69.9">28</text>
<text x="141.6" y="71.5">29</text>
<text x="142.4" y="68.4">4</text>
<text x="146" y="67.5">A11</text>
<text x="146" y="69">A12</text>
<text x="146" y="70.6">A13</text>
<text x="158.6" y="71.5">32</text>
<text x="238.4" y="68.4">+</text>
<text x="238.8" y="71.5">-</text>
<text x="242.1" y="69">+</text>
<text x="251.4" y="69.9" transform="rotate(-90 251.4 69.9)">1</text>
<text x="29.8" y="77.8">34</text>
<text x="29.8" y="76.2">36</text>
<text x="34.2" y="76.9">+5V36</text>
<text x="45.8" y="76.9">GND35</text>
<text x="53" y="77.8">33</text>
<text x="53" y="76.2">35</text>
<text x="99.9" y="73.1">5</text>
<text x="99.9" y="76.2">1</text>
<text x="99.9" y="77.8">2</text>
<text x="103.5" y="72.2">INTR</text>
<text x="103.5" y="73.8">ROMEN</text>
<text x="103.5" y="76.9">OSCIN</text>
<text x="113.7" y="73.7">RD1</text>
<text x="113.7" y="75.4">RD2</text>
<text x="113.7" y="76.9">RD3</text>
<text x="119.2" y="73.1">16</text>
<text x="119.2" y="74.6">17</text>
<text x="119.2" y="76.2">18</text>
<text x="119.2" y="77.8">19</text>
<text x="141.6" y="76.2">30</text>
<text x="142.4" y="73.1">3</text>
<text x="142.4" y="74.6">2</text>
<text x="142.4" y="77.8">1</text>
<text x="146" y="72.2">A14</text>
<text x="146" y="73.8">A15</text>
<text x="146" y="75.4">A16</text>
<text x="146" y="76.9">A17</text>
<text x="153" y="72.2">VCC</text>
<text x="242.1" y="72.2">-</text>
<text x="251.4" y="72.7" transform="rotate(-90 251.4 72.7)">2</text>
<text x="9.7" y="80.9">2</text>
<text x="9.7" y="82.5">4</text>
<text x="17.2" y="80.9">1</text>
<text x="17.2" y="82.5">3</text>
<text x="29.8" y="82.5">28</text>
<text x="29.8" y="80.9">30</text>
<text x="29.8" y="79.4">32</text>
<text x="34.2" y="83.2">OPT1</text>
<text x="34.2" y="81.6">OPT0</text>
<text x="34.2" y="80.1">MDACK</text>
<text x="34.2" y="78.5">MDRQT</text>
<text x="47.5" y="83.2">MD3</text>
<text x="47.5" y="81.7">MD2</text>
<text x="47.5" y="80.1">MD1</text>
<text x="47.5" y="78.5">MD0</text>
<text x="53" y="82.5">27</text>
<text x="53" y="80.9">29</text>
<text x="53" y="79.4">31</text>
<text x="99.1" y="80.9">39</text>
<text x="103.5" y="78.5">OSCOUT</text>
<text x="103.5" y="81.7">SPEECH</text>
<text x="113.7" y="78.5">RD4</text>
<text x="113.7" y="80.1">RD5</text>
<text x="113.7" y="81.6">RD6</text>
<text x="113.7" y="83.2">RD7</text>
<text x="119.2" y="79.4">21</text>
<text x="119.2" y="80.9">22</text>
<text x="119.2" y="82.5">23</text>
<text x="141.6" y="80.9">22</text>
<text x="141.6" y="82.5">24</text>
<text x="146" y="83.2">OE</text>
<text x="146" y="78.5">A18</text>
<text x="146" y="81.7">CE</text>
<text x="29.8" y="88.8">20</text>
<text x="29.8" y="87.2">22</text>
<text x="29.8" y="85.7">24</text>
<text x="29.8" y="84.1">26</text>
<text x="34.2" y="89.5">NC20</text>
<text x="34.2" y="87.9">MCSO</text>
<text x="34.2" y="86.4">NC24</text>
<text x="34.2" y="84.8">NC26</text>
<text x="47.5" y="89.5">MD7</text>
<text x="47.5" y="87.9">MD6</text>
<text x="47.5" y="86.4">MD5</text>
<text x="47.5" y="84.8">MD4</text>
<text x="53" y="88.8">19</text>
<text x="53" y="87.2">21</text>
<text x="53" y="85.7">23</text>
<text x="53" y="84.1">25</text>
<text x="99.1" y="84.1">20</text>
<text x="103.5" y="84.8">VSS</text>
<text x="113.7" y="84.8">RD8</text>
<text x="119.2" y="84.1">24</text>
<text x="141.6" y="84.1">31</text>
<text x="146" y="84.8">WE</text>
<text x="152.8" y="84.8">GND</text>
<text x="158.6" y="84.1">16</text>
<text x="9.7" y="93.6">2</text>
<text x="9.7" y="95.1">4</text>
<text x="17.2" y="93.6">1</text>
<text x="17.2" y="95.1">3</text>
<text x="29.8" y="95.1">12</text>
<text x="29.8" y="93.6">14</text>
<text x="29.8" y="92">16</text>
<text x="29.8" y="90.4">18</text>
<text x="34.2" y="95.8">MINTR1</text>
<text x="34.2" y="94.2">MINTR0</text>
<text x="34.2" y="92.7">NC16</text>
<text x="34.2" y="91.1">+5V18</text>
<text x="45.8" y="91.1">GND17</text>
<text x="46.5" y="94.2">IOWR</text>
<text x="47.5" y="95.8">MA0</text>
<text x="47.8" y="92.7">IOR</text>
<text x="53" y="93.6">13</text>
<text x="53" y="92">15</text>
<text x="53" y="90.4">17</text>
<text x="53" y="95.1">11</text>
<text x="107" y="95.1">3</text>
<text x="29.8" y="96.7">10</text>
<text x="30.5" y="98.3">8</text>
<text x="30.5" y="101.4">4</text>
<text x="30.5" y="99.9">6</text>
<text x="34.2" y="97.4">NC10</text>
<text x="34.2" y="100.5">NC6</text>
<text x="34.2" y="98.9">MPST</text>
<text x="45.8" y="100.5">RESET</text>
<text x="47.6" y="99">NC7</text>
<text x="47.6" y="97.4">NC9</text>
<text x="53" y="99.9">5</text>
<text x="53" y="101.4">3</text>
<text x="53" y="98.3">7</text>
<text x="53" y="96.7">9</text>
<text x="107" y="98.3">1</text>
<text x="107" y="96.7">2</text>
<text x="256.1" y="98.3">CENT</text>
<text x="262.6" y="98.9">CENT</text>
<text x="30.5" y="103">2</text>
<text x="34.2" y="103.7">NC2</text>
<text x="34.2" y="102.1">+5V</text>
<text x="47.1" y="103.7">+12V</text>
<text x="47.3" y="102.1">GND</text>
<text x="53" y="103">1</text>
<text x="225.5" y="107.7">2</text>
<text x="225.5" y="104.6">3</text>
<text x="227.8" y="103" transform="rotate(-90 227.8 103)">6</text>
<text x="230.9" y="104.6" transform="rotate(-90 230.9 104.6)">1</text>
<text x="232.5" y="104.6" transform="rotate(-90 232.5 104.6)">8</text>
<text x="234.5" y="106.1">5</text>
<text x="257" y="106.1">1</text>
<text x="257" y="107.7">2</text>
<text x="17.6" y="110.9">1</text>
<text x="17.6" y="112.4">2</text>
<text x="142.7" y="112.8" transform="rotate(-90 142.7 112.8)">8</text>
<text x="227.8" y="110.4" transform="rotate(-90 227.8 110.4)">4</text>
<text x="230.9" y="108.9" transform="rotate(-90 230.9 108.9)">7</text>
<text x="138.9" y="117.2">2</text>
<text x="138.9" y="114">3</text>
<text x="142.7" y="119.5" transform="rotate(-90 142.7 119.5)">4</text>
<text x="146.3" y="115.6">1</text>
<text x="196.3" y="130.6" transform="rotate(-90 196.3 130.6)">1</text>
<text x="197.9" y="130.6" transform="rotate(-90 197.9 130.6)">2</text>
<text x="199.4" y="130.6" transform="rotate(-90 199.4 130.6)">3</text>
<text x="126.3" y="136.1">6</text>
<text x="126.3" y="132.9">5</text>
<text x="133.7" y="134.5">7</text>
<text x="185.3" y="143.5" transform="rotate(-90 185.3 143.5)">1</text>
<text x="185.3" y="139.2" transform="rotate(-90 185.3 139.2)">2</text>
<text x="190" y="143.5" transform="rotate(-90 190 143.5)">1</text>
<text x="190" y="139.2" transform="rotate(-90 190 139.2)">2</text>
<text x="75.1" y="151.8">20</text>
<text x="75.9" y="153.4">1</text>
<text x="78.3" y="154.1">CLK</text>
<text x="78.3" y="152.5">VCC</text>
<text x="82.9" y="154.1">OE</text>
<text x="86.5" y="153.4">11</text>
<text x="166.3" y="150.2">CENT</text>
<text x="172.8" y="150.9">CENT</text>
<text x="75.9" y="156.5">2</text>
<text x="75.9" y="158.1">3</text>
<text x="75.9" y="159.7">4</text>
<text x="75.9" y="161.2">5</text>
<text x="78.3" y="157.2">I1</text>
<text x="78.3" y="158.8">I2</text>
<text x="78.3" y="160.4">I3</text>
<text x="78.3" y="162">I4</text>
<text x="83.1" y="157.2">O1</text>
<text x="83.1" y="158.8">O2</text>
<text x="83.1" y="160.4">O3</text>
<text x="83.1" y="161.9">O4</text>
<text x="86.5" y="156.5">19</text>
<text x="86.5" y="158.1">18</text>
<text x="86.5" y="159.7">17</text>
<text x="86.5" y="161.2">16</text>
<text x="75.9" y="162.8">6</text>
<text x="75.9" y="164.4">7</text>
<text x="75.9" y="166">8</text>
<text x="75.9" y="167.6">9</text>
<text x="78.3" y="163.5">I5</text>
<text x="78.3" y="165.1">I6</text>
<text x="78.3" y="166.7">I7</text>
<text x="83.1" y="163.5">O5</text>
<text x="83.1" y="165.1">O6</text>
<text x="83.1" y="166.7">O7</text>
<text x="86.5" y="162.8">15</text>
<text x="86.5" y="164.4">14</text>
<text x="86.5" y="166">13</text>
<text x="86.5" y="167.6">12</text>
<text x="75.1" y="170.7">10</text>
<text x="78.3" y="168.2">I8</text>
<text x="78.3" y="171.4">GND</text>
<text x="83.1" y="168.2">O8</text>
</g>
<g font-size="1.1">
<text x="49.6" y="74.9">U$1</text>
<text x="237.5" y="76.5">SP1</text>
<text x="237.5" y="78">SPEAKERPCB_MOUNT</text>
<text x="44.2" y="106.4">SBX251SMALL</text>
</g>
<g font-size=".3">
<text x="217.6" y="90.8">SpiceOrder 1</text>
<text x="217.6" y="95.5">SpiceOrder 2</text>
<text x="242.3" y="107.3" transform="rotate(-90 242.3 107.3)">SpiceOrder 1</text>
<text x="247.1" y="107.3" transform="rotate(-90 247.1 107.3)">SpiceOrder 2</text>
<text x="61.7" y="134.8">SpiceOrder 1</text>
<text x="71.2" y="134.8">SpiceOrder 1</text>
<text x="157.8" y="138">SpiceOrder 1</text>
<text x="61.7" y="139.6">SpiceOrder 2</text>
<text x="71.2" y="139.6">SpiceOrder 2</text>
<text x="157.8" y="142.7">SpiceOrder 2</text>
</g>
</svg>
